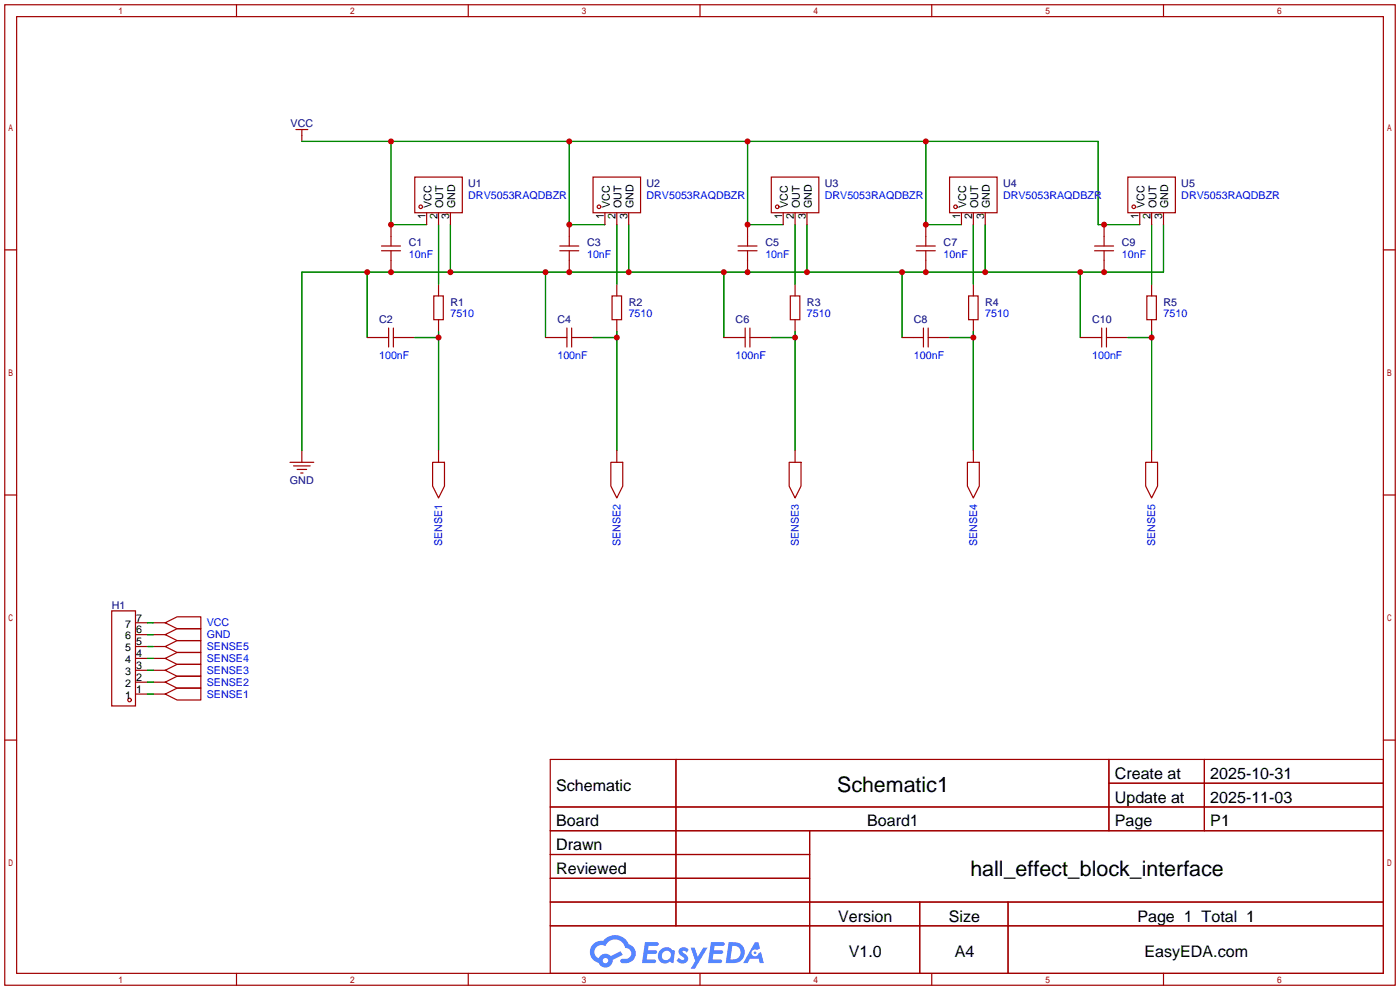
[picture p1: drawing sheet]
<svg xmlns="http://www.w3.org/2000/svg" width="299mm" height="212mm" viewBox="0 0 299 212" stroke-linecap="round" stroke-linejoin="round" font-family="sans-serif">
<g fill="none" stroke="#a10000" stroke-width=".25">
<path d="M1 1h297.2v209.6h-297.2zM3.6 3.6h292.1v204.4h-292.1zM50.5 1v2.6M100.1 1v2.6M149.6 1v2.6M199.1 1v2.6M248.7 1v2.6M1 53.4h2.6M295.7 53.4h2.5M1 105.8h2.6M295.7 105.8h2.5M1 158.2h2.6"/>
<path d="M295.7 158.2h2.5M117.6 162.3h178.1v45.7h-178.1zM117.6 172.5h178.1M117.6 177.5h178.1M144.5 162.3v35.6M173 177.5v30.5M237 162.3v15.2M237 167.4h58.7M257.4 162.3v15.2M117.6 182.6h55.4M117.6 192.8h178.1M117.6 187.7h55.4"/>
<path d="M117.6 197.9h178.1M196.6 192.8v15.2M215.4 192.8v15.2M50.5 208v2.6M100.1 208v2.6M149.6 208v2.6M199.1 208v2.6M248.7 208v2.6"/>
</g>
<g fill="#5487ff">
<path d="M145.3 202.7a1.3 1.3 0 0 1 1.9 .3l-.4 .6a.54 .54 0 0 0-.9-.2l.1 .2a1.34 1.34 0 0 1 .9 1.8 1.47 1.47 0 0 1-2.3-.1l.5-.6 .8 .5a.31 .31 0 0 0 .4-.3 .31 .31 0 0 0-.3-.4 1.12 1.12 0 0 1-.7-1.8z"/>
<path d="M147.6 202.5h.9l.6 2 1.2-2h.9l-2.7 4.6h-.9l1-1.7z"/>
<path d="M137.8 201.4h1.7a1.31 1.31 0 0 1 1.2 .2 .4 .4 0 0 1-.3 .5l-1.8 .1-.1 .9h1.6a.4 .4 0 0 1 .4 .4 .4 .4 0 0 1-.5 .4h-1.6l-.2 1.2h1.4a.46 .46 0 0 1 .5 0 .46 .46 0 0 1 .1 .5l-.4 .2h-2.6z"/>
<path d="M151.9 201.4h1.7a1.32 1.32 0 0 1 1.2 .2 .39 .39 0 0 1-.3 .5l-1.8 .1-.1 .9h1.6a.4 .4 0 0 1 .4 .4 .4 .4 0 0 1-.4 .4h-1.7l-.2 1.2h1.4a.46 .46 0 0 1 .5 0 .46 .46 0 0 1 .1 .5l-.4 .2h-2.6z"/>
<path d="M161.3 201.4h.8l.3 1.3-.6 .4a.75 .75 0 0 0-1.1 .3 .75 .75 0 0 0 .5 1 .75 .75 0 0 0 .9-.7l.5-.2 .6 2.3h-.8l-.3-.9h-1.8l-.5 .9h-1z"/>
<path d="M155.7 201.4l-.6 4.4h1.5a2.27 2.27 0 0 0 2.6-2.2 2.27 2.27 0 0 0-2.7-2.2zM156.5 202.1a1.5 1.5 0 0 1 1.8 1.6 1.5 1.5 0 0 1-1.9 1.4h-.3z"/>
<path d="M141.2 203a1.6 1.6 0 0 0-.3 2.3 1.6 1.6 0 0 0 2.3 .2l.7 .3 .3-2.4-.1-.3-.5-.1a1.58 1.58 0 0 0-2.4 0zM141.8 203.5a.98 .98 0 0 1 1.6 .4 .98 .98 0 0 1-1.1 1.3 .94 .94 0 0 1-.9-.7 .94 .94 0 0 1 .4-1z"/>
<path d="M126.8 201.8a2.37 2.37 0 0 0 1.1 4 1.54 1.54 0 0 0 1.8 1 1.54 1.54 0 0 0 1.2-1.6l2.2-1.1-.5-.8-2 1a1.57 1.57 0 0 0-2.7 .5 1.5 1.5 0 0 1-.7-2.1 1.5 1.5 0 0 1 2.2-.5 2.23 2.23 0 0 1 2.3-1.4 2.23 2.23 0 0 1 2 1.8 1.16 1.16 0 0 1 1.2 1.1 1.16 1.16 0 0 1-1.1 1.2h-.7a.47 .47 0 0 0-.5 .4 .47 .47 0 0 0 .4 .5 2.17 2.17 0 0 0 2.5-.9 2.17 2.17 0 0 0-.3-2.7l-.8-.4a3.2 3.2 0 0 0-5.5-.7l-1.1 .1zM128.8 205.3a.6 .6 0 0 1 1.2 0 .6 .6 0 0 1-1.2 0z"/>
<circle cx="161.4" cy="203.6" r=".28"/>
</g>
<g fill="none" stroke="#a10000" stroke-width=".25">
<path d="M63.2 27.7h2.6M64.5 27.7v2.5M88.6 37.8h10.2v7.7h-10.2zM126.7 37.8h10.2v7.7h-10.2zM164.8 37.8h10.2v7.7h-10.2zM202.9 37.8h10.2v7.7h-10.2zM241 37.8h10.2v7.7h-10.2zM81.5 52.6h4.1M81.5 53.6h4.1M83.6 48v4.6M83.6 53.6v4.6M91.2 45.5v2.5"/>
<path d="M93.7 45.5v2.5M96.3 45.5v2.5M119.6 52.6h4.1M119.6 53.6h4.1M121.7 48v4.6M121.7 53.6v4.6M129.3 45.5v2.5M131.8 45.5v2.5M134.4 45.5v2.5M157.7 52.6h4.1M157.7 53.6h4.1M159.8 48v4.6"/>
<path d="M159.8 53.6v4.6M167.4 45.5v2.5M169.9 45.5v2.5M172.5 45.5v2.5M195.8 52.6h4.1M195.8 53.6h4.1M197.9 48v4.6M197.9 53.6v4.6M205.5 45.5v2.5M208 45.5v2.5M210.6 45.5v2.5M233.9 52.6h4.1"/>
<path d="M233.9 53.6h4.1M236 48v4.6M236 53.6v4.6M243.6 45.5v2.5M246.1 45.5v2.5M248.7 45.5v2.5M78.5 72.1h4.6M83.1 70.1v4.1M84.1 72.1h4.5M84.1 70.1v4.1M92.7 63.2h2v5.1h-2zM93.7 60.7v2.5"/>
<path d="M93.7 68.3v2.6M116.6 72.1h4.6M121.2 70.1v4.1M122.2 72.1h4.5M122.2 70.1v4.1M130.8 63.2h2v5.1h-2zM131.8 60.7v2.5M131.8 68.3v2.6M154.7 72.1h4.6M159.3 70.1v4.1M160.3 72.1h4.5M160.3 70.1v4.1"/>
<path d="M168.9 63.2h2v5.1h-2zM169.9 60.7v2.5M169.9 68.3v2.6M192.8 72.1h4.6M197.4 70.1v4.1M198.4 72.1h4.5M198.4 70.1v4.1M207 63.2h2v5.1h-2zM208 60.7v2.5M208 68.3v2.6M230.9 72.1h4.6M235.5 70.1v4.1"/>
<path d="M236.5 72.1h4.5M236.5 70.1v4.1M245.1 63.2h2v5.1h-2zM246.1 60.7v2.5M246.1 68.3v2.6M62 98.8h5.1M62.7 99.6h3.6M64.5 96.3v2.5M92.5 98.8h2.5v5.1l-1.3 2.5-1.2-2.5zM93.7 96.3v2.5M130.6 98.8h2.5v5.1l-1.3 2.5-1.2-2.5zM131.8 96.3v2.5"/>
<path d="M168.7 98.8h2.5v5.1l-1.3 2.5-1.2-2.5zM169.9 96.3v2.5M206.8 98.8h2.5v5.1l-1.3 2.5-1.2-2.5zM208 96.3v2.5M244.9 98.8h2.5v5.1l-1.3 2.5-1.2-2.5zM246.1 96.3v2.5M63.5 100.3h2M64.3 101.1h.5M23.9 130.6h5.1v20.3h-5.1zM29 138.2h2.5M29 135.6h2.5M29 133.1h2.5"/>
<path d="M32.8 138.2h2.5M32.8 135.6h2.5M32.8 133.1h2.5M35.3 133.1l2.5-1.3h5.1v2.6h-5.1zM35.3 138.2l2.5-1.3h5.1v2.5h-5.1zM35.3 135.6l2.5-1.2h5.1v2.5h-5.1zM29 148.3h2.5M29 145.8h2.5M29 143.3h2.5M29 140.7h2.5M32.8 148.3h2.5M32.8 145.8h2.5"/>
<path d="M32.8 143.3h2.5M32.8 140.7h2.5M35.3 140.7l2.5-1.3h5.1v2.6h-5.1zM35.3 143.3l2.5-1.3h5.1v2.5h-5.1zM35.3 145.8l2.5-1.3h5.1v2.6h-5.1zM35.3 148.3l2.5-1.2h5.1v2.5h-5.1z"/>
<circle cx="89.9" cy="44.2" r=".38"/>
<circle cx="128" cy="44.2" r=".38"/>
<circle cx="166.1" cy="44.2" r=".38"/>
<circle cx="204.2" cy="44.2" r=".38"/>
<circle cx="242.3" cy="44.2" r=".38"/>
<circle cx="27.7" cy="149.6" r=".38"/>
</g>
<g fill="none" stroke="#008700" stroke-width=".25">
<path d="M64.5 30.2h170.2v17.8h8.9M83.6 30.2v17.8h7.6M121.7 30.2v17.8h7.6M159.8 30.2v17.8h7.6M197.9 30.2v17.8h7.6M78.5 58.2v13.9M93.7 48v12.7M96.3 48v10.2M116.6 58.2v13.9M131.8 48v12.7M134.4 48v10.2M154.7 58.2v13.9"/>
<path d="M169.9 48v12.7M172.5 48v10.2M192.8 58.2v13.9M208 48v12.7M210.6 48v10.2M230.9 58.2v13.9M246.1 48v12.7M248.7 48v10.2h-184.2v38.1M88.6 72.1h5.1M93.7 70.9v25.4M126.7 72.1h5.1M131.8 70.9v25.4"/>
<path d="M164.8 72.1h5.1M169.9 70.9v25.4M202.9 72.1h5.1M208 70.9v25.4M241 72.1h5.1M246.1 70.9v25.4M31.5 135.6h1.3M31.5 138.2h1.3M31.5 133.1h1.3M31.5 148.3h1.3M31.5 145.8h1.3M31.5 143.3h1.3"/>
<path d="M31.5 140.7h1.3"/>
</g>
<g fill="#c00">
<circle cx="83.6" cy="30.2" r=".63"/>
<circle cx="83.6" cy="48" r=".63"/>
<circle cx="121.7" cy="30.2" r=".63"/>
<circle cx="121.7" cy="48" r=".63"/>
<circle cx="159.8" cy="30.2" r=".63"/>
<circle cx="159.8" cy="48" r=".63"/>
<circle cx="197.9" cy="30.2" r=".63"/>
<circle cx="197.9" cy="48" r=".63"/>
<circle cx="236" cy="48" r=".63"/>
<circle cx="83.6" cy="58.2" r=".63"/>
<circle cx="96.3" cy="58.2" r=".63"/>
<circle cx="116.6" cy="58.2" r=".63"/>
<circle cx="121.7" cy="58.2" r=".63"/>
<circle cx="134.4" cy="58.2" r=".63"/>
<circle cx="154.7" cy="58.2" r=".63"/>
<circle cx="159.8" cy="58.2" r=".63"/>
<circle cx="172.5" cy="58.2" r=".63"/>
<circle cx="197.9" cy="58.2" r=".63"/>
<circle cx="192.8" cy="58.2" r=".63"/>
<circle cx="210.6" cy="58.2" r=".63"/>
<circle cx="230.9" cy="58.2" r=".63"/>
<circle cx="236" cy="58.2" r=".63"/>
<circle cx="78.5" cy="58.2" r=".63"/>
<circle cx="93.7" cy="72.1" r=".63"/>
<circle cx="131.8" cy="72.1" r=".63"/>
<circle cx="169.9" cy="72.1" r=".63"/>
<circle cx="208" cy="72.1" r=".63"/>
<circle cx="246.1" cy="72.1" r=".63"/>
</g>
<g font-size="4.6">
<text x="178.9" y="169.3">Schematic1</text>
<text x="207.4" y="187.1">hall_effect_block_interface</text>
</g>
<g font-size="3.4">
<text x="238.3" y="166.5">Create at</text>
<text x="258.7" y="166.5">2025-10-31</text>
<text x="118.9" y="169">Schematic</text>
<text x="238.3" y="171.6">Update at</text>
<text x="258.7" y="171.6">2025-11-03</text>
<text x="118.9" y="176.6">Board</text>
<text x="185.3" y="176.6">Board1</text>
<text x="238.3" y="176.6">Page</text>
<text x="258.7" y="176.6">P1</text>
<text x="118.9" y="181.7">Drawn</text>
<text x="118.9" y="186.8">Reviewed</text>
<text x="179.1" y="197">Version</text>
<text x="202.8" y="197">Size</text>
<text x="243.1" y="197">Page 1 Total 1</text>
<text x="181.4" y="204.6">V1.0</text>
<text x="204" y="204.6">A4</text>
<text x="244.6" y="204.6">EasyEDA.com</text>
</g>
<g font-size="2.3" fill="#000080">
<text x="62.1" y="27.2">VCC</text>
<text x="100.1" y="39.9">U1</text>
<text x="138.2" y="39.9">U2</text>
<text x="176.3" y="39.9">U3</text>
<text x="214.4" y="39.9">U4</text>
<text x="252.5" y="39.9">U5</text>
<text x="87.4" y="52.6">C1</text>
<text x="125.5" y="52.6">C3</text>
<text x="163.6" y="52.6">C5</text>
<text x="201.7" y="52.6">C7</text>
<text x="239.8" y="52.6">C9</text>
<text x="96.3" y="65.3">R1</text>
<text x="134.4" y="65.3">R2</text>
<text x="172.5" y="65.3">R3</text>
<text x="210.6" y="65.3">R4</text>
<text x="248.7" y="65.3">R5</text>
<text x="81" y="69.1">C2</text>
<text x="119.1" y="69.1">C4</text>
<text x="157.2" y="69.1">C6</text>
<text x="195.3" y="69.1">C8</text>
<text x="233.4" y="69.1">C10</text>
<text x="62" y="103.4">GND</text>
<text x="23.9" y="130.1">H1</text>
</g>
<g font-size="2.3">
<text x="90.9" y="46.9" transform="rotate(-90 90.9 46.9)">1</text>
<text x="92.2" y="44.5" transform="rotate(-90 92.2 44.5)">VCC</text>
<text x="93.5" y="46.9" transform="rotate(-90 93.5 46.9)">2</text>
<text x="94.7" y="44.5" transform="rotate(-90 94.7 44.5)">OUT</text>
<text x="96" y="46.9" transform="rotate(-90 96 46.9)">3</text>
<text x="97.3" y="44.5" transform="rotate(-90 97.3 44.5)">GND</text>
<text x="129" y="46.9" transform="rotate(-90 129 46.9)">1</text>
<text x="130.3" y="44.5" transform="rotate(-90 130.3 44.5)">VCC</text>
<text x="131.6" y="46.9" transform="rotate(-90 131.6 46.9)">2</text>
<text x="132.8" y="44.5" transform="rotate(-90 132.8 44.5)">OUT</text>
<text x="134.1" y="46.9" transform="rotate(-90 134.1 46.9)">3</text>
<text x="135.4" y="44.5" transform="rotate(-90 135.4 44.5)">GND</text>
<text x="167.1" y="46.9" transform="rotate(-90 167.1 46.9)">1</text>
<text x="168.4" y="44.5" transform="rotate(-90 168.4 44.5)">VCC</text>
<text x="169.7" y="46.9" transform="rotate(-90 169.7 46.9)">2</text>
<text x="170.9" y="44.5" transform="rotate(-90 170.9 44.5)">OUT</text>
<text x="172.2" y="46.9" transform="rotate(-90 172.2 46.9)">3</text>
<text x="173.5" y="44.5" transform="rotate(-90 173.5 44.5)">GND</text>
<text x="205.2" y="46.9" transform="rotate(-90 205.2 46.9)">1</text>
<text x="206.5" y="44.5" transform="rotate(-90 206.5 44.5)">VCC</text>
<text x="207.8" y="46.9" transform="rotate(-90 207.8 46.9)">2</text>
<text x="209" y="44.5" transform="rotate(-90 209 44.5)">OUT</text>
<text x="210.3" y="46.9" transform="rotate(-90 210.3 46.9)">3</text>
<text x="211.6" y="44.5" transform="rotate(-90 211.6 44.5)">GND</text>
<text x="243.3" y="46.9" transform="rotate(-90 243.3 46.9)">1</text>
<text x="244.6" y="44.5" transform="rotate(-90 244.6 44.5)">VCC</text>
<text x="245.9" y="46.9" transform="rotate(-90 245.9 46.9)">2</text>
<text x="247.1" y="44.5" transform="rotate(-90 247.1 44.5)">OUT</text>
<text x="248.4" y="46.9" transform="rotate(-90 248.4 46.9)">3</text>
<text x="249.7" y="44.5" transform="rotate(-90 249.7 44.5)">GND</text>
<text x="26.7" y="136.7">6</text>
<text x="26.7" y="134.1">7</text>
<text x="29.1" y="137.9">5</text>
<text x="29.1" y="135.4">6</text>
<text x="29.1" y="132.8">7</text>
<text x="26.7" y="141.7">4</text>
<text x="26.7" y="139.2">5</text>
<text x="29.1" y="143">3</text>
<text x="29.1" y="140.5">4</text>
<text x="26.7" y="149.4">1</text>
<text x="26.7" y="146.8">2</text>
<text x="26.7" y="144.3">3</text>
<text x="29.1" y="148.1">1</text>
<text x="29.1" y="145.5">2</text>
</g>
<g font-size="2.3" fill="#00f">
<text x="100.1" y="42.4">DRV5053RAQDBZR</text>
<text x="138.2" y="42.4">DRV5053RAQDBZR</text>
<text x="176.3" y="42.4">DRV5053RAQDBZR</text>
<text x="214.4" y="42.4">DRV5053RAQDBZR</text>
<text x="252.5" y="42.4">DRV5053RAQDBZR</text>
<text x="87.4" y="55.1">10nF</text>
<text x="125.5" y="55.1">10nF</text>
<text x="163.6" y="55.1">10nF</text>
<text x="201.7" y="55.1">10nF</text>
<text x="239.8" y="55.1">10nF</text>
<text x="96.3" y="67.8">7510</text>
<text x="134.4" y="67.8">7510</text>
<text x="172.5" y="67.8">7510</text>
<text x="210.6" y="67.8">7510</text>
<text x="248.7" y="67.8">7510</text>
<text x="81" y="76.7">100nF</text>
<text x="119.1" y="76.7">100nF</text>
<text x="157.2" y="76.7">100nF</text>
<text x="195.3" y="76.7">100nF</text>
<text x="233.4" y="76.7">100nF</text>
<text x="94.5" y="116.7" transform="rotate(-90 94.5 116.7)">SENSE1</text>
<text x="132.6" y="116.7" transform="rotate(-90 132.6 116.7)">SENSE2</text>
<text x="170.7" y="116.7" transform="rotate(-90 170.7 116.7)">SENSE3</text>
<text x="208.8" y="116.7" transform="rotate(-90 208.8 116.7)">SENSE4</text>
<text x="246.9" y="116.7" transform="rotate(-90 246.9 116.7)">SENSE5</text>
<text x="44.2" y="133.9">VCC</text>
<text x="44.2" y="136.4">GND</text>
<text x="44.2" y="139">SENSE5</text>
<text x="44.2" y="141.5">SENSE4</text>
<text x="44.2" y="144">SENSE3</text>
<text x="44.2" y="146.6">SENSE2</text>
<text x="44.2" y="149.1">SENSE1</text>
</g>
</svg>
